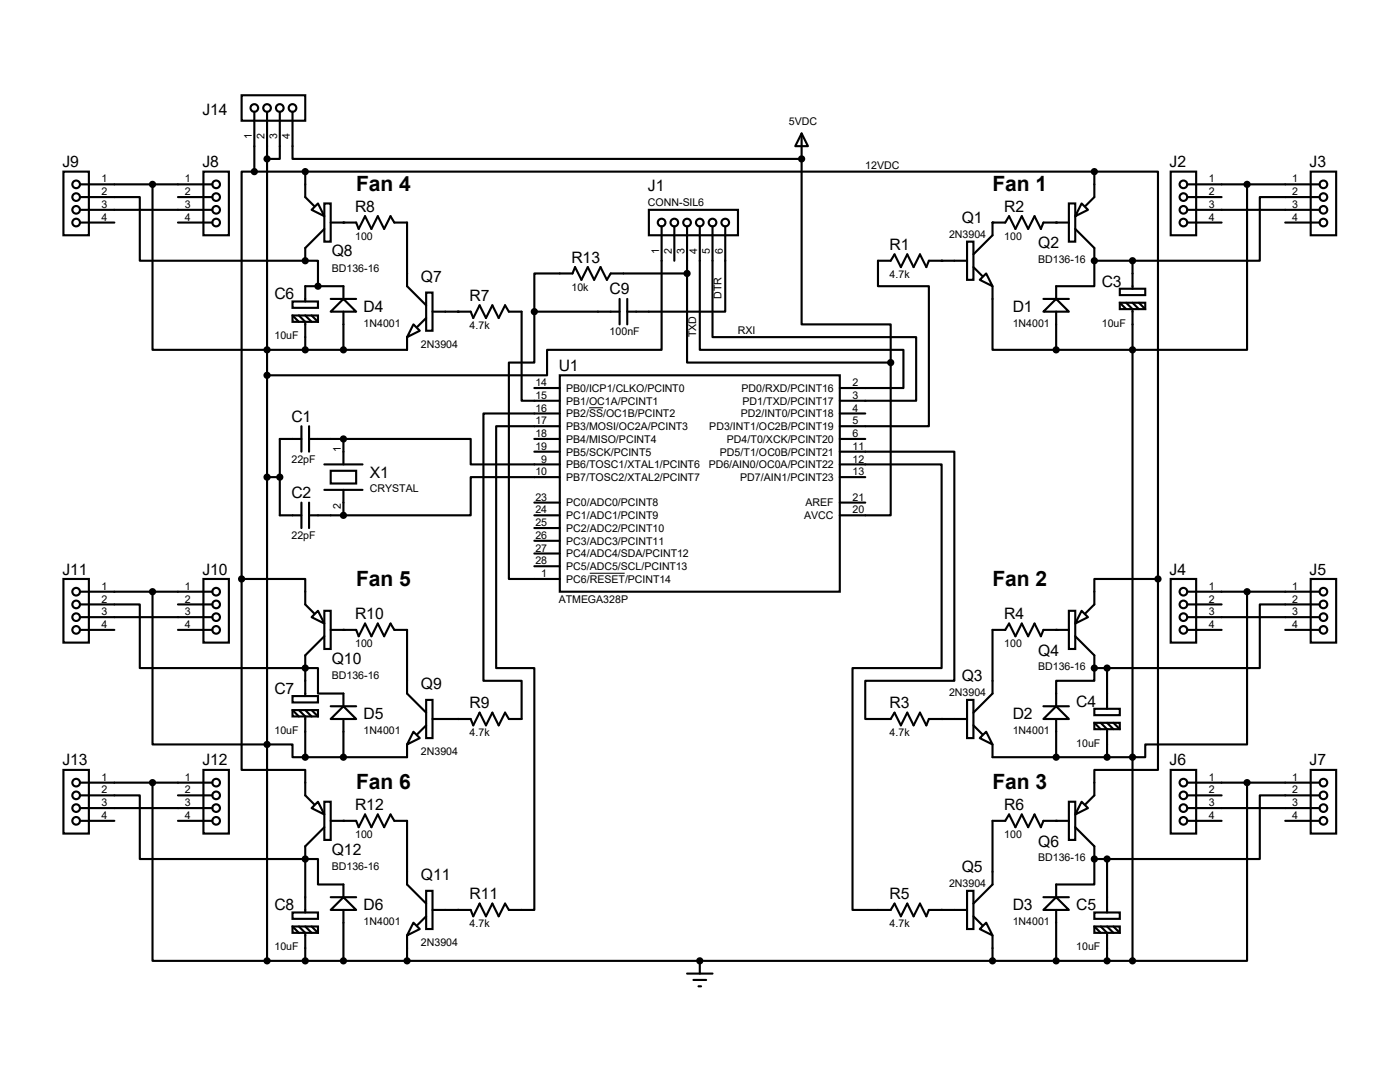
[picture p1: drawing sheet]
<svg xmlns="http://www.w3.org/2000/svg" width="279mm" height="216mm" viewBox="0 0 279 216" stroke-linecap="round" stroke-linejoin="round" font-family="sans-serif">
<g fill="#000">
<circle cx="160" cy="31.7" r=".21"/>
<circle cx="60.9" cy="52" r=".21"/>
<circle cx="68.5" cy="44.4" r=".21"/>
<circle cx="187.9" cy="52" r=".21"/>
<circle cx="198.1" cy="44.4" r=".21"/>
<circle cx="210.8" cy="44.4" r=".21"/>
<circle cx="218.4" cy="52" r=".21"/>
<circle cx="91.4" cy="62.2" r=".21"/>
<circle cx="60.9" cy="133.3" r=".21"/>
<circle cx="68.5" cy="125.7" r=".21"/>
<circle cx="210.8" cy="125.7" r=".21"/>
<circle cx="218.4" cy="133.3" r=".21"/>
<circle cx="91.4" cy="143.5" r=".21"/>
<circle cx="187.9" cy="143.5" r=".21"/>
<circle cx="60.9" cy="171.4" r=".21"/>
<circle cx="68.5" cy="163.8" r=".21"/>
<circle cx="210.8" cy="163.8" r=".21"/>
<circle cx="218.4" cy="171.4" r=".21"/>
<circle cx="91.4" cy="181.6" r=".21"/>
<circle cx="139.7" cy="191.7" r=".21"/>
<circle cx="187.9" cy="181.6" r=".21"/>
</g>
<g fill="none" stroke="#000" stroke-width=".42">
<path d="M48.2 19h12.7v5.1h-12.7zM12.7 34.2h5v12.7h-5zM16 39.3h11.9v12.7h33M16 36.8h26.4M30.4 36.8v33h50.8v-2.5M35.5 39.3h6.9M40.6 34.2h5.1v12.7h-5.1zM50.8 34.2h-2.6v81.3M50.8 34.2h167.6M50.8 22.3v11.9M53.3 22.3v169.4M55.8 22.3v9.4h-2.5"/>
<path d="M58.4 22.3v9.4h101.6M60.9 34.2v5.1l1.8 1.8M160 26.6l1.2 2.6h-2.5zM160 31.7v33h17.8v7.6M160 26.6v5.1M218.4 34.2h12.7v81.3M218.4 34.2v5.1l-1.8 1.8M233.6 34.2h5.1v12.7h-5.1zM236.9 36.8h26.5M236.9 39.3h6.9M248.9 36.8v33h-38.1M261.6 34.2h5.1v12.7h-5.1z"/>
<path d="M263.4 39.3h-12v12.7h-25.4M16 41.9h26.4M16 44.4h6.8M35.5 44.4h6.9M60.9 52h2.6v5.1M62.2 41.9l1.3-1.3 1.2 2.5zM64.7 40.6h1.3v7.6h-1.3zM64.7 45.7l-3.8 3.8v2.5M66 44.4h5.1l.5 1.3 1.3-2.6 1.2 2.6 1.3-2.6 1.3 2.6 1.2-2.6 .8 1.3h2.5v12.7l3.8 3.8M66 59.6h5.1M68.5 59.6v-2.5h-7.6v3.1M85 58.4h1.3v7.6h-1.3z"/>
<path d="M123.7 59.6v5.1M125.2 59.6v5.1M129.5 41.9h17.8v5h-17.8zM132 45.2v24.6h-22.8v5.1h-55.9M134.6 45.2v6.8M137.1 54.6h-15.2l-.8 1.2-1.3-2.5-1.2 2.5-1.3-2.5-1.3 2.5-1.2-2.5-.5 1.3h-7.7v7.6M137.1 54.6v17.7h40.7M137.1 45.2v9.4M139.7 45.2v24.6h40.6v7.6h-12.7M142.2 45.2v22.1h40.6v12.7h-15.2M144.7 45.2v17h-19.5M193 48.2h1.3v7.6h-1.3z"/>
<path d="M193 52h-7.6l-.5 1.3-1.3-2.5-1.3 2.5-1.2-2.5-1.3 2.5-1.3-2.5-.7 1.2h-2.6v5.1h10.2v27.9h-17.8M194.3 53.3l1.7 1.8M195.5 55.8l1.3-1.2 1.3 2.5zM198.1 57.1v12.7h12.7M208.2 59.6h5.1M213.3 40.6h1.3v7.6h-1.3zM213.3 44.4h-5.1l-.5 1.3-1.2-2.6-1.3 2.6-1.3-2.6-1.3 2.6-1.2-2.6-.8 1.3h-2.5v2.5l-3.8 3.9M214.6 45.7l3.8 3.8v2.5M215.9 40.6l1.2 1.3-2.5 1.2zM218.4 52v5.1h-7.6v2.5M218.4 52h7.6M223.5 57.6h5.1v1.3h-5.1z"/>
<path d="M226 52v5.6M236.9 41.9h26.5M236.9 44.4h6.9M256.5 44.4h6.9M58.4 60.2h5.1v1.2h-5.1zM58.4 62.9h5.1v1.3h-5.1zM58.4 62.9l1.2 1.3M59.6 62.9l1.3 1.3v5.6M60.9 62.9l1.3 1.3M62.2 62.9l1.3 1.3M66 62.2l2.5-2.6 2.6 2.6zM68.5 62.2v7.6"/>
<path d="M82.5 64.7l1.3 1.3-2.6 1.3zM85 63.5l-1.7 1.7M86.3 62.2h7.6l.5 1.3 1.3-2.6 1.3 2.6 1.3-2.6 1.2 2.6 1.3-2.6 .8 1.3h2.5v17.8h7.6M106.6 62.2v10.1h-5v43.2h10.1M106.6 62.2h17.1M106.6 77.4h5.1M111.7 74.9h55.9v43.2h-55.9zM177.8 72.3v30.5h-10.2M208.2 62.2l2.6-2.6 2.5 2.6zM210.8 62.2v7.6M223.5 60.4h5.1v1.3h-5.1zM223.5 60.4l1.2 1.3"/>
<path d="M224.7 60.4l1.3 1.3v130M226 60.4l1.3 1.3M227.3 60.4l1.3 1.3M53.3 95.2h2.5M60.2 87.6h-4.4v15.2h4.4M60.2 85v5.1M61.7 87.6h6.8M61.7 85v5.1M64.7 92.7h7.6M64.7 97.7h7.6M66 93.9h5.1v2.6h-5.1zM68.5 87.6h25.4v5.1h17.8"/>
<path d="M68.5 87.6v5.1M68.5 97.7v5.1M106.6 87.6h5.1M106.6 90.1h5.1M111.7 82.5h-15.2v53.3h7.6v7.7h-2.5l-.8-1.3-1.3 2.5-1.2-2.5-1.3 2.5-1.3-2.5-1.3 2.5-.5-1.2h-7.6M111.7 85h-12.7v48.3h7.6v48.3h-5l-.8-1.3-1.3 2.5-1.2-2.5-1.3 2.5-1.3-2.5-1.3 2.5-.5-1.2h-7.6M111.7 95.2h-17.8v7.6h-25.4M167.6 90.1h22.9v45.7h-17.8v7.7h5.1l.7-1.3 1.3 2.5 1.3-2.5 1.2 2.5 1.3-2.5 1.3 2.5 .5-1.2h7.6M167.6 92.7h20.3v40.6h-17.8v48.3h7.7l.7-1.3 1.3 2.5 1.3-2.5 1.2 2.5 1.3-2.5 1.3 2.5 .5-1.2h7.6M167.6 95.2h5.1M167.6 87.6h5.1M167.6 82.5h5.1"/>
<path d="M12.7 115.5h5v12.7h-5zM16 118.1h26.4M30.4 118.1v30.4h28v2.6h2.5M40.6 115.5h5.1v12.7h-5.1zM48.2 115.5h12.7v5.1l1.8 1.8M48.2 115.5v38.1h12.7v5.1l1.8 1.8M60.2 100.3v5.1M61.7 102.8h6.8M61.7 100.3v5.1M106.6 102.8h5.1M106.6 113h5.1M106.6 110.4h5.1"/>
<path d="M106.6 107.9h5.1M106.6 105.4h5.1M106.6 100.3h5.1M167.6 100.3h5.1M231.1 115.5h-12.7v5.1l-1.8 1.8M231.1 115.5v38.1h-12.7v5.1l-1.8 1.8M233.6 115.5h5.1v12.7h-5.1zM236.9 118.1h26.5M248.9 118.1v30.4h-20.3v2.6h-30.5v-2.6M261.6 115.5h5.1v12.7h-5.1zM16 120.6h11.9v12.7h35.6v5.1h5v2.5M16 123.1h26.4"/>
<path d="M16 125.7h6.8M35.5 125.7h6.9M35.5 120.6h6.9M58.4 138.9h5.1v1.3h-5.1zM62.2 123.1l1.3-1.2 1.2 2.5zM64.7 121.9h1.3v7.6h-1.3zM64.7 127l-3.8 3.8v8.1M66 125.7h5.1l.5 1.3 1.3-2.6 1.2 2.6 1.3-2.6 1.3 2.6 1.2-2.6 .8 1.3h2.5v12.7l3.8 3.8M85 139.7h1.3v7.6h-1.3zM193 139.7h1.3v7.6h-1.3zM213.3 121.9h1.3v7.6h-1.3zM213.3 125.7h-5.1l-.5 1.3-1.2-2.6-1.3 2.6-1.3-2.6-1.3 2.6-1.2-2.6-.8 1.3h-2.5v12.7l-3.8 3.8"/>
<path d="M214.6 127l3.8 3.8v2.5M215.9 121.9l1.2 1.2-2.5 1.3zM218.4 133.3v2.5h-7.6v5.1M218.4 133.3h2.5M220.9 133.3v8.1M236.9 123.1h26.5M236.9 125.7h6.9M236.9 120.6h6.9M256.5 125.7h6.9M263.4 120.6h-12v12.7h-30.5M12.7 153.6h5v12.7h-5zM16 158.7h11.9v12.7h35.6v5.1h5v2.5"/>
<path d="M16 156.2h26.4M30.4 156.2v35.5h22.9M35.5 158.7h6.9M40.6 153.6h5.1v12.7h-5.1zM58.4 141.7h5.1v1.3h-5.1zM58.4 141.7l1.2 1.3M59.6 141.7l1.3 1.3v8.1M60.9 141.7l1.3 1.3M62.2 141.7l1.3 1.3M64.7 160h1.3v7.6h-1.3zM66 143.5l2.5-2.6 2.6 2.6zM66 140.9h5.1"/>
<path d="M68.5 143.5v7.6M81.2 148.5v2.6h-20.3M82.5 146l1.3 1.3-2.6 1.2zM85 144.7l-1.7 1.8M194.3 144.7l1.7 1.8M195.5 147.3l1.3-1.3 1.3 2.5zM208.2 143.5l2.6-2.6 2.5 2.6zM208.2 140.9h5.1M210.8 143.5v7.6M213.3 160h1.3v7.6h-1.3zM215.9 160l1.2 1.2-2.5 1.3zM218.4 141.4h5.1v1.3h-5.1z"/>
<path d="M218.4 144.2h5.1v1.3h-5.1zM218.4 144.2l1.3 1.3M219.7 144.2l1.2 1.3v5.6M220.9 144.2l1.3 1.3M222.2 144.2l1.3 1.3M233.6 153.6h5.1v12.7h-5.1zM236.9 156.2h26.5M236.9 158.7h6.9M248.9 156.2v35.5h-22.9M261.6 153.6h5.1v12.7h-5.1zM263.4 158.7h-12v12.7h-30.5M16 161.2h26.4"/>
<path d="M16 163.8h6.8M35.5 163.8h6.9M62.2 161.2l1.3-1.2 1.2 2.5zM64.7 165.1l-3.8 3.8v13.2M66 163.8h5.1l.5 1.3 1.3-2.6 1.2 2.6 1.3-2.6 1.3 2.6 1.2-2.6 .8 1.3h2.5v12.7l3.8 3.8M66 179h5.1M85 177.8h1.3v7.6h-1.3zM193 177.8h1.3v7.6h-1.3zM208.2 179h5.1M213.3 163.8h-5.1l-.5 1.3-1.2-2.6-1.3 2.6-1.3-2.6-1.3 2.6-1.2-2.6-.8 1.3h-2.5v12.7l-3.8 3.8M214.6 165.1l3.8 3.8v2.5M218.4 171.4v5.1h-7.6v2.5"/>
<path d="M218.4 171.4h2.5M220.9 171.4v10.7M236.9 161.2h26.5M236.9 163.8h6.9M256.5 163.8h6.9M53.3 191.7h172.7M58.4 182.1h5.1v1.2h-5.1zM58.4 184.9h5.1v1.2h-5.1zM58.4 184.9l1.2 1.2M59.6 184.9l1.3 1.2v5.6M60.9 184.9l1.3 1.2M62.2 184.9l1.3 1.2"/>
<path d="M66 181.6l2.5-2.6 2.6 2.6zM68.5 181.6v10.1M81.2 186.6v5.1M82.5 184.1l1.3 1.3-2.6 1.2zM85 182.8l-1.7 1.8M137.1 194.3h5.1M138.4 195.5h2.5M139.4 196.8h.5M139.7 191.7v2.6M194.3 182.8l1.7 1.8M195.5 185.4l1.3-1.3 1.3 2.5zM198.1 186.6v5.1"/>
<path d="M208.2 181.6l2.6-2.6 2.5 2.6zM210.8 181.6v10.1M218.4 182.1h5.1v1.2h-5.1zM218.4 184.9h5.1v1.2h-5.1zM218.4 184.9l1.3 1.2M219.7 184.9l1.2 1.2v5.6M220.9 184.9l1.3 1.2M222.2 184.9l1.3 1.2"/>
<circle cx="15.2" cy="36.8" r=".76"/>
<circle cx="15.2" cy="39.3" r=".76"/>
<circle cx="43.1" cy="36.8" r=".76"/>
<circle cx="43.1" cy="39.3" r=".76"/>
<circle cx="50.8" cy="21.5" r=".76"/>
<circle cx="53.3" cy="21.5" r=".76"/>
<circle cx="55.8" cy="21.5" r=".76"/>
<circle cx="58.4" cy="21.5" r=".76"/>
<circle cx="236.2" cy="39.3" r=".76"/>
<circle cx="236.2" cy="36.8" r=".76"/>
<circle cx="264.1" cy="36.8" r=".76"/>
<circle cx="264.1" cy="39.3" r=".76"/>
<circle cx="15.2" cy="44.4" r=".76"/>
<circle cx="15.2" cy="41.9" r=".76"/>
<circle cx="43.1" cy="44.4" r=".76"/>
<circle cx="43.1" cy="41.9" r=".76"/>
<circle cx="132" cy="44.4" r=".76"/>
<circle cx="134.6" cy="44.4" r=".76"/>
<circle cx="137.1" cy="44.4" r=".76"/>
<circle cx="139.7" cy="44.4" r=".76"/>
<circle cx="142.2" cy="44.4" r=".76"/>
<circle cx="144.7" cy="44.4" r=".76"/>
<circle cx="236.2" cy="41.9" r=".76"/>
<circle cx="236.2" cy="44.4" r=".76"/>
<circle cx="264.1" cy="41.9" r=".76"/>
<circle cx="264.1" cy="44.4" r=".76"/>
<circle cx="15.2" cy="118.1" r=".76"/>
<circle cx="43.1" cy="118.1" r=".76"/>
<circle cx="236.2" cy="118.1" r=".76"/>
<circle cx="264.1" cy="118.1" r=".76"/>
<circle cx="15.2" cy="125.7" r=".76"/>
<circle cx="15.2" cy="120.6" r=".76"/>
<circle cx="15.2" cy="123.1" r=".76"/>
<circle cx="43.1" cy="125.7" r=".76"/>
<circle cx="43.1" cy="120.6" r=".76"/>
<circle cx="43.1" cy="123.1" r=".76"/>
<circle cx="236.2" cy="125.7" r=".76"/>
<circle cx="236.2" cy="120.6" r=".76"/>
<circle cx="236.2" cy="123.1" r=".76"/>
<circle cx="264.1" cy="120.6" r=".76"/>
<circle cx="264.1" cy="125.7" r=".76"/>
<circle cx="264.1" cy="123.1" r=".76"/>
<circle cx="15.2" cy="158.7" r=".76"/>
<circle cx="15.2" cy="156.2" r=".76"/>
<circle cx="43.1" cy="158.7" r=".76"/>
<circle cx="43.1" cy="156.2" r=".76"/>
<circle cx="236.2" cy="156.2" r=".76"/>
<circle cx="236.2" cy="158.7" r=".76"/>
<circle cx="264.1" cy="156.2" r=".76"/>
<circle cx="264.1" cy="158.7" r=".76"/>
<circle cx="15.2" cy="161.2" r=".76"/>
<circle cx="15.2" cy="163.8" r=".76"/>
<circle cx="43.1" cy="161.2" r=".76"/>
<circle cx="43.1" cy="163.8" r=".76"/>
<circle cx="236.2" cy="161.2" r=".76"/>
<circle cx="236.2" cy="163.8" r=".76"/>
<circle cx="264.1" cy="163.8" r=".76"/>
<circle cx="264.1" cy="161.2" r=".76"/>
</g>
<g fill="#000" stroke="#000" stroke-width=".42">
<circle cx="30.4" cy="36.8" r=".51"/>
<circle cx="50.8" cy="34.2" r=".51"/>
<circle cx="53.3" cy="31.7" r=".51"/>
<circle cx="60.9" cy="34.2" r=".51"/>
<circle cx="160" cy="31.7" r=".51"/>
<circle cx="218.4" cy="34.2" r=".51"/>
<circle cx="248.9" cy="36.8" r=".51"/>
<circle cx="60.9" cy="52" r=".51"/>
<circle cx="63.5" cy="57.1" r=".51"/>
<circle cx="137.1" cy="54.6" r=".51"/>
<circle cx="218.4" cy="52" r=".51"/>
<circle cx="226" cy="52" r=".51"/>
<circle cx="53.3" cy="74.9" r=".51"/>
<circle cx="53.3" cy="69.8" r=".51"/>
<circle cx="60.9" cy="69.8" r=".51"/>
<circle cx="68.5" cy="69.8" r=".51"/>
<circle cx="106.6" cy="62.2" r=".51"/>
<circle cx="177.8" cy="72.3" r=".51"/>
<circle cx="210.8" cy="69.8" r=".51"/>
<circle cx="226" cy="69.8" r=".51"/>
<circle cx="53.3" cy="95.2" r=".51"/>
<circle cx="55.8" cy="95.2" r=".51"/>
<circle cx="68.5" cy="87.6" r=".51"/>
<circle cx="30.4" cy="118.1" r=".51"/>
<circle cx="48.2" cy="115.5" r=".51"/>
<circle cx="68.5" cy="102.8" r=".51"/>
<circle cx="231.1" cy="115.5" r=".51"/>
<circle cx="248.9" cy="118.1" r=".51"/>
<circle cx="60.9" cy="133.3" r=".51"/>
<circle cx="218.4" cy="133.3" r=".51"/>
<circle cx="220.9" cy="133.3" r=".51"/>
<circle cx="30.4" cy="156.2" r=".51"/>
<circle cx="53.3" cy="148.5" r=".51"/>
<circle cx="60.9" cy="151.1" r=".51"/>
<circle cx="68.5" cy="151.1" r=".51"/>
<circle cx="210.8" cy="151.1" r=".51"/>
<circle cx="220.9" cy="151.1" r=".51"/>
<circle cx="226" cy="151.1" r=".51"/>
<circle cx="248.9" cy="156.2" r=".51"/>
<circle cx="60.9" cy="171.4" r=".51"/>
<circle cx="218.4" cy="171.4" r=".51"/>
<circle cx="220.9" cy="171.4" r=".51"/>
<circle cx="53.3" cy="191.7" r=".51"/>
<circle cx="60.9" cy="191.7" r=".51"/>
<circle cx="68.5" cy="191.7" r=".51"/>
<circle cx="81.2" cy="191.7" r=".51"/>
<circle cx="139.7" cy="191.7" r=".51"/>
<circle cx="198.1" cy="191.7" r=".51"/>
<circle cx="210.8" cy="191.7" r=".51"/>
<circle cx="220.9" cy="191.7" r=".51"/>
<circle cx="226" cy="191.7" r=".51"/>
</g>
<path d="M117.6 81.4h2.8M117.7 114.4h7" fill="none" stroke="#000" stroke-width=".2"/>
<g font-size="4.2">
<text x="71.1" y="38.1">Fan 4</text>
<text x="198.1" y="38.1">Fan 1</text>
<text x="71.1" y="116.8">Fan 5</text>
<text x="198.1" y="116.8">Fan 2</text>
<text x="71.1" y="157.5">Fan 6</text>
<text x="198.1" y="157.5">Fan 3</text>
</g>
<g font-size="3.1">
<text x="40.4" y="22.9">J14</text>
<text x="12.4" y="33.4">J9</text>
<text x="40.4" y="33.4">J8</text>
<text x="233.4" y="33.4">J2</text>
<text x="261.4" y="33.4">J3</text>
<text x="129.3" y="38.1">J1</text>
<text x="70.9" y="42.2">R8</text>
<text x="191.9" y="44.5">Q1</text>
<text x="200.4" y="42.2">R2</text>
<text x="66.2" y="51.1">Q8</text>
<text x="114" y="52.4">R13</text>
<text x="177.5" y="49.9">R1</text>
<text x="207.2" y="49.6">Q2</text>
<text x="54.8" y="59.7">C6</text>
<text x="84" y="56.2">Q7</text>
<text x="121.7" y="58.8">C9</text>
<text x="219.9" y="57.2">C3</text>
<text x="72.6" y="62.3">D4</text>
<text x="93.7" y="60">R7</text>
<text x="202.1" y="62.3">D1</text>
<text x="111.5" y="74">U1</text>
<text x="58.2" y="84.2">C1</text>
<text x="73.8" y="95.3">X1</text>
<text x="58.2" y="99.4">C2</text>
<text x="12.4" y="114.6">J11</text>
<text x="40.4" y="114.6">J10</text>
<text x="233.4" y="114.6">J4</text>
<text x="261.4" y="114.6">J5</text>
<text x="70.9" y="123.5">R10</text>
<text x="200.4" y="123.5">R4</text>
<text x="207.2" y="130.9">Q4</text>
<text x="66.2" y="132.4">Q10</text>
<text x="84" y="137.5">Q9</text>
<text x="191.9" y="135.9">Q3</text>
<text x="54.8" y="138.5">C7</text>
<text x="72.6" y="143.6">D5</text>
<text x="93.7" y="141.3">R9</text>
<text x="177.5" y="141.3">R3</text>
<text x="202.1" y="143.6">D2</text>
<text x="214.8" y="141">C4</text>
<text x="12.4" y="152.7">J13</text>
<text x="40.4" y="152.7">J12</text>
<text x="233.4" y="152.7">J6</text>
<text x="261.4" y="152.7">J7</text>
<text x="70.9" y="161.6">R12</text>
<text x="200.4" y="161.6">R6</text>
<text x="66.2" y="170.5">Q12</text>
<text x="207.2" y="169">Q6</text>
<text x="84" y="175.6">Q11</text>
<text x="93.7" y="179.4">R11</text>
<text x="177.5" y="179.4">R5</text>
<text x="191.9" y="174">Q5</text>
<text x="54.8" y="181.7">C8</text>
<text x="72.6" y="181.7">D6</text>
<text x="202.1" y="181.7">D3</text>
<text x="214.8" y="181.7">C5</text>
</g>
<g font-size="2.1">
<text x="50.3" y="27.8" transform="rotate(-90 50.3 27.8)">1</text>
<text x="52.8" y="27.8" transform="rotate(-90 52.8 27.8)">2</text>
<text x="55.3" y="27.8" transform="rotate(-90 55.3 27.8)">3</text>
<text x="57.9" y="27.8" transform="rotate(-90 57.9 27.8)">4</text>
<text x="157.4" y="24.8">5VDC</text>
<text x="172.7" y="33.7">12VDC</text>
<text x="20.3" y="36.4">1</text>
<text x="20.3" y="38.9">2</text>
<text x="20.3" y="41.5">3</text>
<text x="36.9" y="36.4">1</text>
<text x="36.9" y="38.9">2</text>
<text x="36.9" y="41.5">3</text>
<text x="129.3" y="41.1">CONN-SIL6</text>
<text x="241.3" y="36.4">1</text>
<text x="241.3" y="38.9">2</text>
<text x="241.3" y="41.5">3</text>
<text x="257.9" y="36.4">1</text>
<text x="257.9" y="38.9">2</text>
<text x="257.9" y="41.5">3</text>
<text x="20.3" y="44">4</text>
<text x="36.9" y="44">4</text>
<text x="70.9" y="47.8">100</text>
<text x="189.4" y="47.4">2N3904</text>
<text x="200.4" y="47.8">100</text>
<text x="241.3" y="44">4</text>
<text x="257.9" y="44">4</text>
<text x="131.5" y="50.7" transform="rotate(-90 131.5 50.7)">1</text>
<text x="134.1" y="50.7" transform="rotate(-90 134.1 50.7)">2</text>
<text x="136.6" y="50.7" transform="rotate(-90 136.6 50.7)">3</text>
<text x="139.2" y="50.7" transform="rotate(-90 139.2 50.7)">4</text>
<text x="141.7" y="50.7" transform="rotate(-90 141.7 50.7)">5</text>
<text x="144.2" y="50.7" transform="rotate(-90 144.2 50.7)">6</text>
<text x="207.2" y="52.5">BD136-16</text>
<text x="66.2" y="54.2">BD136-16</text>
<text x="114" y="58">10k</text>
<text x="144" y="59.6" transform="rotate(-90 144 59.6)">DTR</text>
<text x="177.5" y="55.5">4.7k</text>
<text x="72.6" y="65.2">1N4001</text>
<text x="93.7" y="65.6">4.7k</text>
<text x="202.1" y="65.2">1N4001</text>
<text x="219.9" y="65.2">10uF</text>
<text x="54.8" y="67.7">10uF</text>
<text x="84" y="69.4">2N3904</text>
<text x="121.7" y="66.9">100nF</text>
<text x="138.9" y="67.3" transform="rotate(-90 138.9 67.3)">TXD</text>
<text x="147.3" y="66.7">RXI</text>
<text x="106.8" y="77">14</text>
<text x="170.1" y="77">2</text>
<text x="106.8" y="79.6">15</text>
<text x="106.8" y="82.1">16</text>
<text x="113" y="78.2">PB0/ICP1/CLKO/PCINT0</text>
<text x="113" y="80.7">PB1/OC1A/PCINT1</text>
<text x="113" y="83.3">PB2/SS/OC1B/PCINT2</text>
<text x="147.9" y="83.3">PD2/INT0/PCINT18</text>
<text x="148" y="78.2">PD0/RXD/PCINT16</text>
<text x="148.2" y="80.7">PD1/TXD/PCINT17</text>
<text x="170.1" y="82.1">4</text>
<text x="170.1" y="79.6">3</text>
<text x="106.8" y="84.7">17</text>
<text x="106.8" y="87.2">18</text>
<text x="106.8" y="89.7">19</text>
<text x="113" y="85.8">PB3/MOSI/OC2A/PCINT3</text>
<text x="113" y="88.3">PB4/MISO/PCINT4</text>
<text x="141.6" y="85.8">PD3/INT1/OC2B/PCINT19</text>
<text x="145.1" y="88.3">PD4/T0/XCK/PCINT20</text>
<text x="170.1" y="89.7">11</text>
<text x="170.1" y="87.2">6</text>
<text x="170.1" y="84.7">5</text>
<text x="58.2" y="92.3">22pF</text>
<text x="68" y="90.1" transform="rotate(-90 68 90.1)">1</text>
<text x="106.8" y="94.8">10</text>
<text x="108" y="92.3">9</text>
<text x="113" y="90.9">PB5/SCK/PCINT5</text>
<text x="113" y="96">PB7/TOSC2/XTAL2/PCINT7</text>
<text x="113" y="93.4">PB6/TOSC1/XTAL1/PCINT6</text>
<text x="141.4" y="93.4">PD6/AIN0/OC0A/PCINT22</text>
<text x="143.7" y="90.9">PD5/T1/OC0B/PCINT21</text>
<text x="147.7" y="96">PD7/AIN1/PCINT23</text>
<text x="170.1" y="92.3">12</text>
<text x="170.1" y="94.8">13</text>
<text x="68" y="101.5" transform="rotate(-90 68 101.5)">2</text>
<text x="73.8" y="98.2">CRYSTAL</text>
<text x="106.8" y="99.9">23</text>
<text x="113" y="101">PC0/ADC0/PCINT8</text>
<text x="160.7" y="101">AREF</text>
<text x="170.1" y="99.9">21</text>
<text x="58.2" y="107.5">22pF</text>
<text x="106.8" y="107.5">26</text>
<text x="106.8" y="105">25</text>
<text x="106.8" y="102.4">24</text>
<text x="113" y="106.1">PC2/ADC2/PCINT10</text>
<text x="113" y="103.6">PC1/ADC1/PCINT9</text>
<text x="160.5" y="103.6">AVCC</text>
<text x="170.1" y="102.4">20</text>
<text x="106.8" y="112.6">28</text>
<text x="106.8" y="110.1">27</text>
<text x="113" y="113.7">PC5/ADC5/SCL/PCINT13</text>
<text x="113" y="111.2">PC4/ADC4/SDA/PCINT12</text>
<text x="113" y="108.7">PC3/ADC3/PCINT11</text>
<text x="20.3" y="117.7">1</text>
<text x="36.9" y="117.7">1</text>
<text x="108" y="115.1">1</text>
<text x="113" y="116.3">PC6/RESET/PCINT14</text>
<text x="241.3" y="117.7">1</text>
<text x="257.9" y="117.7">1</text>
<text x="20.3" y="120.2">2</text>
<text x="20.3" y="122.8">3</text>
<text x="20.3" y="125.3">4</text>
<text x="36.9" y="120.2">2</text>
<text x="36.9" y="122.8">3</text>
<text x="36.9" y="125.3">4</text>
<text x="111.5" y="120.2">ATMEGA328P</text>
<text x="241.3" y="120.2">2</text>
<text x="241.3" y="122.8">3</text>
<text x="241.3" y="125.3">4</text>
<text x="257.9" y="120.2">2</text>
<text x="257.9" y="122.8">3</text>
<text x="257.9" y="125.3">4</text>
<text x="70.9" y="129.1">100</text>
<text x="200.4" y="129.1">100</text>
<text x="66.2" y="135.5">BD136-16</text>
<text x="207.2" y="133.8">BD136-16</text>
<text x="189.4" y="138.9">2N3904</text>
<text x="54.8" y="146.5">10uF</text>
<text x="72.6" y="146.5">1N4001</text>
<text x="93.7" y="146.9">4.7k</text>
<text x="177.5" y="146.9">4.7k</text>
<text x="202.1" y="146.5">1N4001</text>
<text x="214.8" y="149">10uF</text>
<text x="20.3" y="155.8">1</text>
<text x="36.9" y="155.8">1</text>
<text x="84" y="150.7">2N3904</text>
<text x="241.3" y="155.8">1</text>
<text x="257.9" y="155.8">1</text>
<text x="20.3" y="158.3">2</text>
<text x="20.3" y="160.9">3</text>
<text x="36.9" y="158.3">2</text>
<text x="36.9" y="160.9">3</text>
<text x="241.3" y="158.3">2</text>
<text x="241.3" y="160.9">3</text>
<text x="257.9" y="158.3">2</text>
<text x="257.9" y="160.9">3</text>
<text x="20.3" y="163.4">4</text>
<text x="36.9" y="163.4">4</text>
<text x="70.9" y="167.2">100</text>
<text x="200.4" y="167.2">100</text>
<text x="241.3" y="163.4">4</text>
<text x="257.9" y="163.4">4</text>
<text x="66.2" y="173.6">BD136-16</text>
<text x="207.2" y="171.9">BD136-16</text>
<text x="189.4" y="177">2N3904</text>
<text x="72.6" y="184.6">1N4001</text>
<text x="93.7" y="185">4.7k</text>
<text x="177.5" y="185">4.7k</text>
<text x="202.1" y="184.6">1N4001</text>
<text x="54.8" y="189.7">10uF</text>
<text x="84" y="188.8">2N3904</text>
<text x="214.8" y="189.7">10uF</text>
</g>
</svg>
